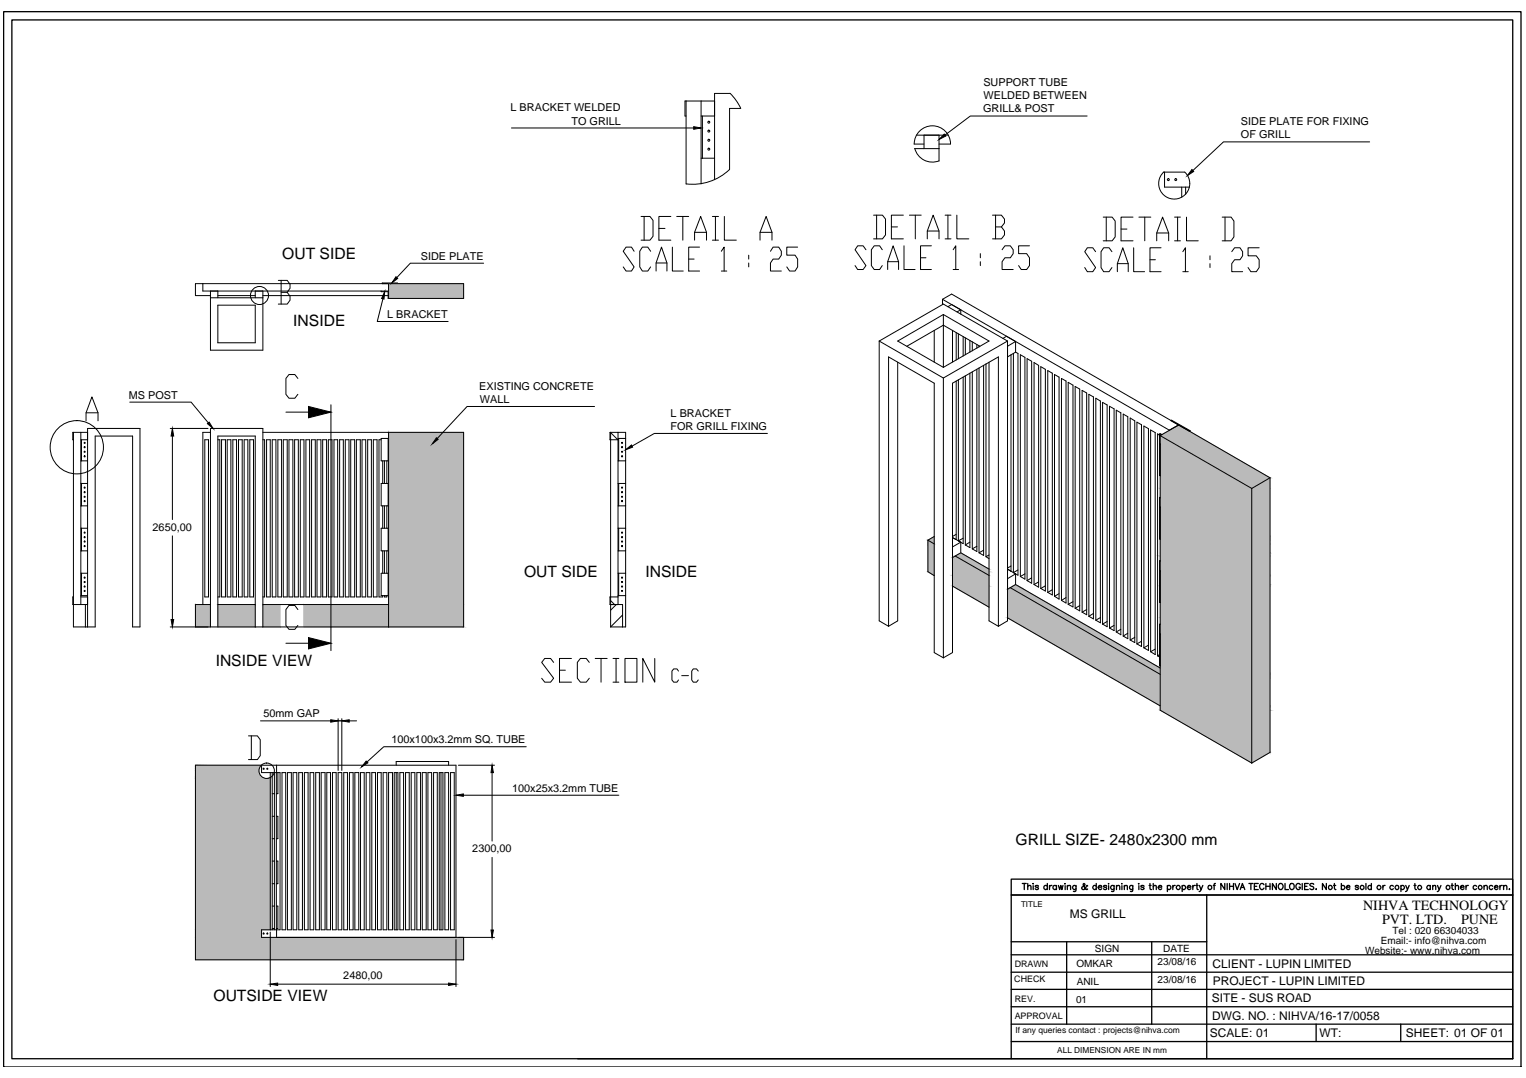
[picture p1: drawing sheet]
<svg xmlns="http://www.w3.org/2000/svg" width="297mm" height="210mm" viewBox="0 0 297 210" stroke-linecap="round" stroke-linejoin="round" font-family="sans-serif">
<!-- layer: 0 -->
<g fill="none" stroke="#000" stroke-width=".19">
<path d="M133.5 19.7v16.1M136.5 19.7v16.1M139.1 19.7h-5.8v2.9h.2M142.1 18.2h-3v16.8M142.1 18.2l1.2 1.3 .9 1.6M99.6 24.9h35.4M136.5 22.6h2.6M136.5 30.8h2.6M136.7 22.6v8.2M144.2 21.1h-2.2v11.9a10.4 10.4 0 0 1-8.4 2.8M177.9 28.1h2M178 28a3.5 3.5 0 0 1 3.5-3.5 3.5 3.5 0 0 1 3.5 3.5l-2.2 .1"/>
<path d="M178 28.9h4.8M178.4 26.3h6.2M179.9 26.3v2.6M182.8 26.3v5a3.5 3.5 0 0 1-4.7-2.4M211.6 22.6h-22.7l-5 3.7M226.5 33.5h4.1M226.5 33.5a3 3 0 0 0-.1 4.3 3 3 0 0 0 4.3 0 3 3 0 0 0-.1-4.3M226.7 33.5v2.9h4.8M230 36.4v2M230.8 36.4v1.4M266.6 27.6h-28.4l-6 5.6M39.5 55.2v1.5h36.1"/>
<path d="M41 56.7v11.5h10.2v-11.5M41 58h10.2M42.4 59.4h7.3v7.3h-7.3zM42.4 56.7v1.3M42.4 57.6h7.3M49.7 56.7v1.3M51.2 57.6h24.4M54.2 54.6h1.7l.6 .8v.7l-.6 .8M54.7 56.9h1.2l.6 .8v.7l-.6 .8h-1.7M54.7 54.6v4.6M74.2 56.7v.1h1.4v1.3h14.6v-2.9h-52.2v2.4h3M74.4 55.2v-.1h2.9v.1"/>
<path d="M74.5 58.2l-1.1 4.4h13.8M75.6 55.2v2.9M94.1 51.3h-14.2l-2.7 2.7M123.4 48.9l-.5-.8h-1l-.6 .8 2.1 3.1-.5 .8h-1l-.6-.8M124.8 42.1h1.7l.6 .8v3.1l-.6 .8h-1.7M125.4 42.1v4.7M126.6 48.9l-.5-.8h-1.1l-.5 .8v3.1l.5 .8h1.1l.5-.8M127.7 52.8v-1.6l1.1-3.1 1 3.1v1.6M127.7 51.2h2.1M128.3 44.5h1.1M130.6 42.1h-2.3v4.7h2.3M130.9 48.1v4.7h2.1"/>
<path d="M131.7 42.1h2.4M132.9 42.1v4.7M134.1 50.4h1M135.2 46.8v-1.6l1.2-3.1 1.1 3.1v1.6M135.2 45.2h2.3M136.2 48.1h-2.1v4.7h2.1M138.7 46.8h1.2M138.7 42.1h1.2M139.3 42.1v4.7M140.4 48.9l.6-.8v4.7M140.4 52.8h1.1M141 42.1v4.7h2.3"/>
<path d="M145.7 49.7v.7M145.7 51.2v.8M147.9 46.8v-1.6l1.2-3.1 1.2 3.1v1.6M147.9 45.2h2.4M150 48.9l.5-.8h1.1l.5 .8v.8l-.5 .7h-1.1l-.5 .8v1.6h2.1M155.3 48.1h-2.2v1.6h1.7l.5 .7v1.6l-.5 .8h-1.1l-.6-.8M168.6 48.6l-.6-.7h-1.1l-.5 .7 2.2 3.1-.6 .8h-1.1l-.5-.8M170 41.9h1.8l.6 .8v3l-.6 .8h-1.8M170.6 41.9v4.6M171.7 48.6l-.5-.7h-1l-.6 .7v3.1l.6 .8h1l.5-.8M172.8 52.5v-1.5l1-3.1 1.1 3.1v1.5M172.8 51h2.1"/>
<path d="M173.5 44.2h1.2M175.8 41.9h-2.3v4.6h2.3M176 47.9v4.6h2.1M177 41.9h2.3M178.2 41.9v4.6M179.2 50.2h1M180.5 46.5v-1.5l1.1-3.1 1.2 3.1v1.5M180.5 45h2.3M181.3 47.9h-2.1v4.6h2.1M183.5 58.3l44.1 25.5 1.8-1.1M183.5 58.3v1M183.5 58.3l1.7-1 44.2 25.4"/>
<path d="M184 46.5h1.1M184 41.9h1.1M184.5 59.7l.7-.4 1.8 1M184.5 41.9v4.6M185.5 48.6l.5-.7v4.6M185.5 52.5h1.1M186.3 41.9v4.6h2.3M190.8 49.4v.8M190.8 51v.7M193.2 41.9h1.7l.6 .8v.7l-.6 .8M193.8 44.2h1.1l.6 .8v.7l-.6 .8h-1.7M193.8 41.9v4.6"/>
<path d="M195.1 48.6l.5-.7h1.1l.5 .7v.8l-.5 .8h-1.1l-.5 .8v1.5h2.1M200.4 47.9h-2.1v1.5h1.5l.6 .8v1.5l-.6 .8h-1l-.5-.8M213.3 49l-.6-.8h-1l-.6 .8 2.2 3.1-.6 .8h-1l-.6-.8M214.7 42.3h1.8l.6 .7v3.1l-.6 .8h-1.8M215.3 42.3v4.6M216.4 49l-.5-.8h-1.1l-.5 .8v3.1l.5 .8h1.1l.5-.8M217.5 52.9v-1.6l1.1-3.1 1 3.1v1.6M217.5 51.3h2.1M218.2 44.6h1.2M220.5 42.3h-2.3v4.6h2.3M220.7 48.2v4.7h2.1M221.7 42.3h2.3"/>
<path d="M222.8 42.3v4.6M223.8 50.6h1.1M225.2 46.9v-1.5l1.1-3.1 1.2 3.1v1.5M225.2 45.4h2.3M226 48.2h-2.2v4.7h2.2M228.6 46.9h1.2M228.6 42.3h1.2M229.2 42.3v4.6M230.2 49l.5-.8v4.7M230.2 52.9h1.1M231 42.3v4.6h2.2M235.5 49.8v.8"/>
<path d="M235.5 51.3v.8M237.9 42.3h1.7l.6 .7v3.1l-.6 .8h-1.7M238.4 42.3v4.6M239.8 49l.5-.8h1.1l.5 .8v.8l-.5 .8h-1.1l-.5 .7v1.6h2.1M245.1 48.2h-2.2v1.6h1.6l.6 .8v1.5l-.6 .8h-1l-.6-.8M25.3 78.3h11.9l3.3 4M58 73.7l-.6-.8h-1.2l-.5 .8v3.1l.5 .7h1.2l.6-.7M64.4 78.8v47.9M115.7 79.1h-24.8l-5.8 6.3M171.1 66.4v54.5l1.9 1M171.1 66.4l12.5 7.2M171.1 66.4l12.5-7.2 12.5 7.2"/>
<path d="M174.7 70.5v50.4l-1.7 1M176.5 67.4l7.1-4.1 7.1 4.1M181.8 64.3v6.2M183.6 61.2v10.3M183.6 73.6v54.5M183.6 61.2l8.9 5.2-8.9 5.1M183.6 61.2l-8.9 5.2 8.9 5.1M185.4 64.3v6.2M186.1 74.2v30.9l-.7-.4 1.6 .9M186.1 64.8v5.3M186.5 65v4.8M186.5 73.9v31.4"/>
<path d="M187 60.3v.9M187 60.3l-.7 .4M187.5 73.4v32.5l-1-.6M187.5 65.5v3.8M187.9 65.8v3.3M187.9 73.2v32.9M188.8 72.7v33.9l-.9-.5M188.8 66.3v2.3M189.3 66.5v1.8M189.3 72.4v34.5M190.1 71.9v35.5l-.8-.5M190.1 67.1v.7"/>
<path d="M190.6 67.3v.2M190.6 71.7v35.9M191.5 71.1v37l-.9-.5M191.9 70.9v37.5M192.5 70.5v50.4l1.8 1M195.2 65.9l.7-.4 1.8 1M196.1 66.4v54.5l-1.8 1M196.1 66.4l-12.5 7.2M196.8 69.1v42.1l-.7-.4 1.6 .9M197.3 68.8v42.7M197.7 66.5l-1.6 .9M197.7 66.5v2.1"/>
<path d="M197.7 68.6l-1.6 .9M197.7 68.6l.4 .2v43.2l-.8-.5M198.6 69.1l.9 .5v43.2l-.9-.5zM199.9 69.8l.9 .5v43.3l-.9-.5zM201.3 70.6l.9 .5v43.2l-.9-.5zM202.6 71.4l.9 .5v43.2l-.9-.5zM203.9 72.2l.9 .5v43.2l-.9-.6zM205.3 72.9l.8 .5v43.3l-.8-.6zM206.6 73.7l.9 .5v43.2l-.9-.5zM207.9 74.5l1 .5v43.2l-1-.5zM209.3 75.3l.9 .5v43.1l-.9-.5zM210.6 76l.9 .5v43.2l-.9-.5z"/>
<path d="M211.9 76.8l.9 .5v43.2l-.9-.5zM213.3 77.5l.9 .6v43.2l-.9-.5zM214.6 78.3l.9 .6v43.1l-.9-.5zM216 79.1l.9 .5v43.2l-.9-.5zM217.3 79.9l.9 .5v43.2l-.9-.6zM14.3 84.2v37.9h4.2v-37.2h7.3v37.2h1.4v-38.7h-10.2v38.7M15.7 98.5h1.3M15.7 94.1h1.3M15.7 89.7h1.3M15.7 85.6h1.3M15.7 84.2v33.5M15.9 85.6v4.1"/>
<path d="M15.9 94.1v4.4M16.7 81.9v-1.5l1.2-3.1 1.2 3.1v1.5M16.7 80.4h2.4M17 84.2h-2.8v1.4h.1M33.1 83.4h7.4M33.6 84.9v16.3M39.9 85.6h.7v30.6h-.7zM41 84.2h-1.5v33.5M42.4 85.6h.4v30.6h-.4M43.1 85.6h.8v30.6h-.8zM44.2 85.6h.7v30.6h-.7zM45.3 85.6h.7v30.6h-.7z"/>
<path d="M46.4 85.6h.7v30.6h-.7zM47.5 85.6h.7v30.6h-.7zM48.6 85.6h.7v30.6h-.7zM51.2 84.2h39v37.9h-57.1M51.2 85.6h.3v30.6h-.3M51.9 85.6h.7v30.6h-.7zM53 85.6h.7v30.6h-.7zM54.1 85.6h.7v30.6h-.7zM55.1 85.6h.8v30.6h-.8zM55.7 80.2h8.7M56.2 85.6h.8v30.6h-.8zM57.3 85.6h.8v30.6h-.8z"/>
<path d="M58.4 85.6h.8v30.6h-.8zM59.5 85.6h.8v30.6h-.8zM60.6 85.6h.8v30.6h-.8zM61.7 85.6h.8v30.6h-.8zM62.8 85.6h.8v30.6h-.8zM63.9 85.6h.7v30.6h-.7zM65 85.6h.7v30.6h-.7zM66.1 85.6h.7v30.6h-.7zM67.2 85.6h.7v30.6h-.7zM68.3 85.6h.7v30.6h-.7zM69.4 85.6h.7v30.6h-.7zM70.5 85.6h.7v30.6h-.7z"/>
<path d="M71.6 85.6h.7v30.6h-.7zM72.7 85.6h.7v30.6h-.7zM74.2 85.6h-.4v30.6h.7v-.2M74.5 89.7v4.4M74.5 98.5v4.4M74.8 89.7v4.4M74.8 98.5v4.4M75.3 89.7v4.4M75.3 98.5v4.4M75.6 85.4v4.3M75.6 94.1v4.4M75.6 84.2v37.9"/>
<path d="M75.6 85.4h-1.4v4.3h1.4M75.6 94.1h-1.4v4.4h1.4M118.9 84.2v37.9M118.9 84.2l1.4 1.4M120.3 98.5h1.5M120.3 94.1h1.5M120.3 89.7h1.5M120.3 85.4h1.5M120.3 85.6h-1.6v-1.4h3.1v37.9h-2.9M120.3 84.2v33.5M120.4 85.4v4.3M120.4 94.1v4.4"/>
<path d="M149.4 84.4h-22l-4.4 2.5M218.6 80.6l.9 .5v43.3l-.9-.5zM220 81.4l.9 .5v43.2l-.9-.5zM221.3 82.2l.9 .5v43.2l-.9-.5zM222.7 83l.8 .5v43.1l-.8-.5zM224 83.7l.9 .5v43.3l-.9-.6zM225.7 84.5v8.1l.1 .1M225.7 96.9v8l.1 .1M225.7 96.9l.1 .1M225.7 84.5l.3 .2M225.7 84.5l.1-.1 .4 .2M225.7 84.7l-.4-.2v43.2"/>
<path d="M225.8 84.8v53.5l17.9 10.3M225.8 98.7h-.1l.1 .1M225.8 96.8l-.1 .1M225.8 86.3l-.1 .1 .1 .1M225.8 84.8l17.9 10.3M227.9 81.9l.1-.1 3.6 2-.1 .1zM229.4 82.7l-3.6 2.1M229.4 82.7l17.8 10.3M231.6 83.8v.2M243.7 95.1v53.5M247.2 93v53.5l-3.5 2.1M247.2 93l-3.5 2.1"/>
<path d="M14.3 116.2h-.1v1.5h2.8M15.7 116h1.3M15.7 111.6h1.3M15.7 107.3h1.3M15.7 102.9h1.3M15.7 116.2h1.3M15.9 102.9v4.4M15.9 111.6v4.4M16.6 117.7v4.4M33.6 104.3v16.3M41 117.7h-3v4.4M42.4 117.7h7.3"/>
<path d="M51.2 117.7h24.4M58 118.7l-.6-.8h-1.2l-.5 .8v3.1l.5 .7h1.2l.6-.7M74.5 107.3v4.3M74.8 116v.2h.5v-.2M74.8 107.3v4.3M75.3 107.3v4.3M75.6 102.9v4.4M75.6 111.6v4.4M75.6 111.6h-1.4v4.4h1.4M75.6 102.9h-1.4v4.4h1.4M118.9 117l.7 .7M120 117.7l-1.1 1.1"/>
<path d="M120.3 116h1.5M120.3 111.6h1.5M120.3 107.3h1.5M120.3 102.9h1.5M120.3 116.2h-1.6v1.5h2.5v4.4M120.4 102.9v4.4M120.4 111.6v4.4M121.2 119.7l-2.3 2.4M180.6 105.2v6.1l1.2 .8M180.6 105.2l1.2 .7M181.8 104.5l-1.2 .7M185.4 114.1l7.1 4.1"/>
<path d="M186 108.3l6.5 3.7M186.1 104l-.7 .5M187 105.6l-1.6 .9M187 105.6v2M187 107.6l-1.6 1M187 107.6l5.5 3.2M187.5 104.8l-1 .5M188.8 105.6l-.9 .5M190.1 106.4l-.8 .5M191.5 107.1l-.9 .5M191.9 108.4l.6 .4M192.5 108.1l-.6 .3"/>
<path d="M196.6 114.4l29.2 16.9M196.8 110.2l-.7 .4M197.7 111.7v2.1M197.7 111.7l-1.6 1M197.7 113.8l-1.6 1M197.7 113.8l28.1 16.3M198.1 111l-.8 .5M199.5 111.7l-.9 .6M200.8 112.5l-.9 .6M202.2 113.3l-.9 .5M203.5 114.1l-.9 .5M204.8 114.8l-.9 .5"/>
<path d="M206.1 115.6l-.8 .5M207.5 116.4l-.9 .5M208.9 117.2l-1 .5M210.2 117.9l-.9 .5M211.5 118.7l-.9 .5M212.8 119.5l-.9 .5M225.7 109.2v8.1h.1M225.7 109.2l.1 .1M225.8 111l-.1 .1 .1 .1M225.8 109.1l-.1 .1M41 122.1v-38.7h10.2v38.7M42.4 122.1v-37.2h7.3v37.2"/>
<path d="M55.7 125.3h8.7M65.8 139.9v10.1M66.5 139.9v10.1M107.8 129l-.6-.8h-1.2l-.6 .8 2.4 3.1-.6 .7h-1.2l-.6-.7M108.9 130.5h1.2M111.2 128.2h-2.3v4.6h2.3M114.7 129l-.6-.8h-1.1l-.6 .8v3.1l.6 .7h1.1l.6-.7M115.9 128.2h2.3M117 128.2v4.6M119.3 132.8h1.2M119.3 128.2h1.2M119.9 128.2v4.6"/>
<path d="M121.7 128.2h2.3v4.6h-2.3zM127.5 128.2v4.6l-2.4-4.6v4.6M132.1 130.7l-.3-.5h-.7l-.3 .5v1.7l.3 .4h.7l.3-.4M132.7 131.6h1.3M135.9 130.7l-.3-.5h-.7l-.3 .5v1.7l.3 .4h.7l.3-.4M173 121.9v-52.4l8.8 5.1v52.5l1.8 1M194.3 121.9v-52.4l-8.9 5.1v52.5l-1.8 1M196.1 120.3l29.7 17.1M214.2 120.3l-.9 .5M215.5 121l-.9 .5M216.9 121.8l-.9 .5M218.2 122.5l-.9 .5"/>
<path d="M219.5 123.3l-.9 .6M220.9 124.1l-.9 .5M222.2 124.9l-.9 .5M223.5 125.6l-.8 .5M224.9 126.4l-.9 .5M225.3 127.7l.4 .2M225.7 121.6l.1 .1M225.7 121.6v8l.1 .1M225.7 127.5l-.4 .2M225.8 123.3l-.1 .1 .1 .1M225.8 121.5l-.1 .1M48.4 143.3h1.7l.6 .7v3.1l-.6 .8h-1.7"/>
<path d="M48.9 143.3v4.6M50.7 140.4h13.7M50.9 149v1.4h3.6v30.6h-3.6v1.5h45.4M52.6 150.4v30.6M53 150.4v30.6M53 158.9h.4M53 154.5h.4M53.4 150.4v30.6M53.8 158.9h.3v4.4h-.3M53.8 150.4v30.6M53.8 149v1.4M54.1 150.4v4.1h-.3"/>
<path d="M54.9 150.4h.7v30.6h-.7zM56 150.4h.7v30.6h-.7zM57.1 150.4h.7v30.6h-.7zM58.2 150.4h.7v30.6h-.7zM59.3 150.4h.7v30.6h-.7zM60.4 150.4h.7v30.6h-.7zM61.5 150.4h.7v30.6h-.7zM62.5 150.4h.8v30.6h-.8zM63.6 150.4h.7v30.6h-.7zM64.7 150.4h.7v30.6h-.7zM65.8 150.4h.7v30.6h-.7zM65.8 140.4h.7"/>
<path d="M66.9 150.4h.7v30.6h-.7zM68 140.4h1.4M68 150.4h.7v30.6h-.7zM69.1 150.4h.7v30.6h-.7zM70.2 150.4h.7v30.6h-.7zM71.3 150.4h.7v30.6h-.7zM72.4 150.4h.7v30.6h-.7zM73.5 150.4h.7v30.6h-.7zM74.6 150.4h.7v30.6h-.7zM75.6 150.4h.8v30.6h-.8zM76.7 150.4h.8v30.6h-.8zM77.1 149v-.7h10.2v.7"/>
<path d="M77.1 150.4v30.6M77.8 150.4h.8v30.6h-.8zM78.9 150.4h.8v30.6h-.8zM80 150.4h.8v30.6h-.8zM81.1 150.4h.8v30.6h-.8zM82.2 150.4h.8v30.6h-.8zM83.3 150.4h.7v30.6h-.7zM84.4 150.4h.7v30.6h-.7zM85.5 150.4h.7v30.6h-.7zM85.8 150.4v30.6M86.6 150.4h.7v30.6h-.7zM87.7 150.4h.7v30.6h-.7z"/>
<path d="M89.2 149h7.1M90.2 154.8h30.3M95.8 150.4v13.4M102.4 145.4h-27.7l-3.3 3M53 176.4h.4M53 172.1h.4M53 167.7h.4M53 163.3h.4M53.8 167.7h.3v4.4h-.3M53.8 176.4h.3v4.4h-.3M95.8 166.9v14.2M52.6 181.5v10.6"/>
<path d="M53 180.8h.4M53.8 181v1.5M54 191.6h33.3M88.8 182.5v-33.5h-50.8v37.9h52.2v-4.4M88.8 183v9.1"/>
<circle cx="138" cy="23.8" r=".19"/>
<circle cx="138" cy="25.5" r=".19"/>
<circle cx="138" cy="29" r=".19"/>
<circle cx="138" cy="27.3" r=".19"/>
<circle cx="227.4" cy="35" r=".19"/>
<circle cx="228.9" cy="35" r=".19"/>
<circle cx="50.5" cy="57.5" r="1.76"/>
<circle cx="15" cy="87.1" r="5.2"/>
<circle cx="16.5" cy="88" r=".11"/>
<circle cx="16.5" cy="95" r=".11"/>
<circle cx="16.5" cy="95.8" r=".11"/>
<circle cx="16.5" cy="97.6" r=".11"/>
<circle cx="16.5" cy="86.2" r=".11"/>
<circle cx="16.5" cy="87.1" r=".11"/>
<circle cx="16.5" cy="96.7" r=".11"/>
<circle cx="16.5" cy="88.9" r=".11"/>
<circle cx="121.1" cy="95" r=".11"/>
<circle cx="121.1" cy="87.1" r=".11"/>
<circle cx="121.1" cy="88" r=".11"/>
<circle cx="121.1" cy="88.9" r=".11"/>
<circle cx="121.1" cy="95.8" r=".11"/>
<circle cx="121.1" cy="86.2" r=".11"/>
<circle cx="121.1" cy="97.6" r=".11"/>
<circle cx="121.1" cy="96.7" r=".11"/>
<circle cx="16.5" cy="115.1" r=".11"/>
<circle cx="16.5" cy="103.7" r=".11"/>
<circle cx="16.5" cy="105.5" r=".11"/>
<circle cx="16.5" cy="112.5" r=".11"/>
<circle cx="16.5" cy="113.3" r=".11"/>
<circle cx="16.5" cy="106.3" r=".11"/>
<circle cx="16.5" cy="114.2" r=".11"/>
<circle cx="16.5" cy="104.6" r=".11"/>
<circle cx="121.1" cy="103.7" r=".11"/>
<circle cx="121.1" cy="106.3" r=".11"/>
<circle cx="121.1" cy="114.2" r=".11"/>
<circle cx="121.1" cy="115.1" r=".11"/>
<circle cx="121.1" cy="104.6" r=".11"/>
<circle cx="121.1" cy="105.5" r=".11"/>
<circle cx="121.1" cy="112.5" r=".11"/>
<circle cx="121.1" cy="113.3" r=".11"/>
<circle cx="51.3" cy="149.7" r=".11"/>
<circle cx="51.9" cy="150.1" r="1.5"/>
<circle cx="52" cy="149.7" r=".11"/>
<circle cx="51.3" cy="181.8" r=".11"/>
<circle cx="52" cy="181.8" r=".11"/>
</g>
<g fill="#bababa" stroke="#bababa" stroke-width=".19">
<path d="M225.8 84.8l3.6-2.1 3.6 2.1z"/>
<path d="M225.8 84.8l14.3 8.2h-14.3z"/>
<path d="M225.8 84.8h7.2l14.2 8.2z"/>
<path d="M180.6 105.2l1.2-.7v.7z"/>
<path d="M186 108.3l1-.7 1.1 .7z"/>
<path d="M185.4 108.6l.6-.3 .5 .3z"/>
<path d="M190.4 110.8h2.1v.5z"/>
<path d="M197.2 114.1l.5-.3 .5 .3z"/>
<path d="M196.1 114.8l.5-.4 .6 .4z"/>
<path d="M186.5 114.8h6v3.4z"/>
<path d="M223.7 130.1h2.1v1.2z"/>
<path d="M215.2 131.3h10.6v6.1z"/>
<path d="M52.4 151.5l.2-.1z"/>
<path d="M75.6 84.2v33.5h14.6zM75.6 84.2h14.6v33.5z"/>
<path d="M75.6 117.7v4.4h14.6zM75.6 117.7h14.6v4.4z"/>
<path d="M64.4 117.7v4.4h11.2zM64.4 117.7h11.2v4.4z"/>
<path d="M51.2 117.7v4.4h3.3zM51.2 117.7h3.3v4.4z"/>
<path d="M59.1 117.7v4.4h5.3zM59.1 117.7h5.3v4.4z"/>
<path d="M42.4 117.7v4.4h7.3zM42.4 117.7h7.3v4.4z"/>
<path d="M38 117.7v4.4h3zM38 117.7h3v4.4z"/>
<path d="M75.6 55.2v2.9h14.6zM75.6 55.2h14.6v2.9z"/>
<path d="M225.8 84.8l14.3 8.2h7.1zM240.1 93h7.1l-3.5 2.1zM243.7 95.1h3.5v-2.1z"/>
<path d="M225.8 93v2.1h17.9zM225.8 93h14.3l3.6 2.1z"/>
<path d="M243.7 95.1v9.4h3.5zM243.7 95.1h3.5v9.4z"/>
<path d="M225.8 95.1v9.4h17.9zM225.8 95.1h17.9v9.4z"/>
<path d="M180.6 105.2v.7h1.2zM180.6 105.2h1.2v.7z"/>
<path d="M243.7 104.5v.7h3.5zM243.7 104.5h3.5v.7z"/>
<path d="M225.8 104.5v.7h17.9zM225.8 104.5h17.9v.7z"/>
<path d="M243.7 105.2v.7h3.5zM243.7 105.2h3.5v.7z"/>
<path d="M225.8 105.2v.7h17.9zM225.8 105.2h17.9v.7z"/>
<path d="M243.7 105.9v1.7h3.5zM243.7 105.9h3.5v1.7z"/>
<path d="M225.8 105.9v1.7h17.9zM225.8 105.9h17.9v1.7z"/>
<path d="M243.7 107.6v.7h3.5zM243.7 107.6h3.5v.7z"/>
<path d="M225.8 107.6v.7h17.9zM225.8 107.6h17.9v.7z"/>
<path d="M186 108.3l4.4 2.5h2.1zM186 108.3h2.1l4.4 2.5z"/>
<path d="M190.4 110.8l.9 .5h1.2zM191.3 111.3h1.2v.7z"/>
<path d="M185.4 108.6v2.7h5.9zM185.4 108.6h1.1l4.8 2.7z"/>
<path d="M180.6 105.9v5.4h1.2zM180.6 105.9h1.2v5.4z"/>
<path d="M243.7 108.3v3.7h3.5zM243.7 108.3h3.5v3.7z"/>
<path d="M225.8 108.3v3.7h17.9zM225.8 108.3h17.9v3.7z"/>
<path d="M185.4 111.3v.7h7.1zM185.4 111.3h5.9l1.2 .7z"/>
<path d="M180.6 111.3l1.2 .7zM180.6 111.3h1.2v.7z"/>
<path d="M243.7 112l3.5 .1zM243.7 112l3.5 .1z"/>
<path d="M225.8 112l17.9 .1zM225.8 112l17.9 .1z"/>
<path d="M243.7 112.1v1.7h3.5zM243.7 112.1h3.5v1.7z"/>
<path d="M225.8 112.1v1.7h17.9zM225.8 112.1h17.9v1.7z"/>
<path d="M243.7 113.8v.3h3.5zM243.7 113.8h3.5v.3z"/>
<path d="M225.8 113.8v.3h17.9zM225.8 113.8h17.9v.3z"/>
<path d="M185.4 112v2.1h7.1zM185.4 112h7.1v2.1z"/>
<path d="M196.6 114.4h2.2l-1.6-.3zM197.2 114.1h1l.6 .3z"/>
<path d="M196.6 114.4l.6 .4h2.1zM196.6 114.4h2.2l.5 .4z"/>
<path d="M185.4 114.1l1.1 .7h6zM185.4 114.1h7.1v.7z"/>
<path d="M197.2 114.8l6 3.4h2.1zM197.2 114.8h2.1l6 3.4z"/>
<path d="M196.1 114.8v3.4h7.1zM196.1 114.8h1.1l6 3.4z"/>
<path d="M225.8 114.1v6.2h17.9zM225.8 114.1h17.9v6.2z"/>
<path d="M203.2 118.2l3.6 2.1h2.1zM203.2 118.2h2.1l3.6 2.1z"/>
<path d="M196.1 118.2v2.1h10.7zM196.1 118.2h7.1l3.6 2.1z"/>
<path d="M225.8 120.3v9.8h17.9zM225.8 120.3h17.9v9.8z"/>
<path d="M206.8 120.3l16.9 9.8h2.1zM206.8 120.3h2.1l16.9 9.8z"/>
<path d="M196.1 120.3l16.9 9.8h10.7zM196.1 120.3h10.7l16.9 9.8z"/>
<path d="M243.7 114.1v17.2h3.5zM243.7 114.1h3.5v17.2z"/>
<path d="M225.8 130.1v1.2h17.9zM225.8 130.1h17.9v1.2z"/>
<path d="M213 130.1l2.2 1.2h10.6zM213 130.1h10.7l2.1 1.2z"/>
<path d="M243.7 131.3v6.1h3.5zM243.7 131.3h3.5v6.1z"/>
<path d="M225.8 131.3v6.1h17.9zM225.8 131.3h17.9v6.1z"/>
<path d="M243.7 137.4v.9h3.5zM243.7 137.4h3.5v.9z"/>
<path d="M225.8 137.4v.9h17.9zM225.8 137.4h17.9v.9z"/>
<path d="M240.1 146.5h3.6v2.1zM243.7 146.5v2.1l3.5-2.1z"/>
<path d="M243.7 138.3v8.2h3.5zM243.7 138.3h3.5v8.2z"/>
<path d="M225.8 138.3l14.3 8.2h3.6zM225.8 138.3h17.9v8.2z"/>
<path d="M38 149v.3h12.6zM38 149h12.9l-.3 .3z"/>
<path d="M38 149.3v.4h12.4zM38 149.3h12.6l-.2 .4z"/>
<path d="M38 149.7v.4h12.4zM38 149.7h12.4v.4z"/>
<path d="M38 150.1v.5h12.4zM38 150.1h12.4v.5z"/>
<path d="M38 150.6v.3h12.6zM38 150.6h12.4l.2 .3z"/>
<path d="M38 150.9v.4h12.9zM38 150.9h12.6l.3 .4z"/>
<path d="M38 151.3v.2h13.3zM38 151.3h12.9l.4 .2z"/>
<path d="M52.2 151.6h.4zM52.4 151.5l.2 .1z"/>
<path d="M51.8 151.6h.8zM52.2 151.6h.4z"/>
<path d="M38 151.5v.1h13.8zM38 151.5h13.3l.5 .1z"/>
<path d="M38 151.6v29.4h14.6zM38 151.6h14.6v29.4z"/>
<path d="M38 181v1.5h12.9zM38 181h12.9v1.5z"/>
<path d="M38 182.5v4.4h52.2zM38 182.5h52.2v4.4z"/>
</g>
<g fill="#000" stroke="#000" stroke-width=".19">
<path d="M135 24.7l1.5 .2-1.5 .3zM183.8 26.1l.3 .4-1.3 .7zM232 33l.4 .4-1.3 .8zM74.9 56.8l-.2 1.4-.4-.1zM77.1 53.9l.3 .3-1.1 .9zM33.6 83.4l.2 1.5h-.5zM40.4 82.5l.3-.3 .8 1.2zM60.1 79.1l4.3 1.1-4.3 1.2zM84.9 85.2l.4 .3-1.2 .9zM121.8 87.6l1.1-1 .2 .5zM33.3 120.6h.5l-.2 1.5zM60.1 124.1l4.3 1.2-4.3 1.1z"/>
<path d="M64.4 140.2l1.4 .2-1.4 .2zM66.5 140.4l1.5-.2v.4zM71.3 148.2l.3 .3-1.2 .8zM88.8 154.8l1.4-.2v.5zM95.8 149l.2 1.4h-.4zM52.6 191.6l1.4-.2v.5zM87.3 191.4l1.5 .2-1.5 .3zM95.6 181.1h.4l-.2 1.4z"/>
</g>
<g fill="none" stroke="#000" stroke-width=".25">
<path d="M.7 2.3h295.4v205.5h-295.4zM2.3 3.9h292.2v202.2h-292.2zM199 172h.8M199.4 172v1.2M200.1 172.6l.2-.2 .3 .1 .1 .7M200.1 172v1.2M201.1 172.1h.1M201.1 172.5v.7M202.1 172.6l-.2-.2-.3 .1v.2l.4 .1 .1 .2-.2 .2-.4-.2M203.9 172.6a.38 .38 0 0 0-.6-.1 .38 .38 0 0 0 0 .6 .38 .38 0 0 0 .6-.1M203.9 172v1.2M204.3 172.4v.8"/>
<path d="M204.8 172.4l-.3 .1-.2 .2M205.6 172.6a.38 .38 0 0 0-.5-.1 .38 .38 0 0 0 0 .6 .38 .38 0 0 0 .5-.1M205.6 172.4v.8M206 172.4l.3 .8 .2-.8 .2 .8 .2-.8M207.2 172.1h.2zM207.3 172.5v.7M207.8 172.6l.3-.2 .3 .1v.7M207.8 172.4v.8M209.5 172.4l-.1 1.1-.5 .1M209.5 172.6a.38 .38 0 0 0-.6-.1 .38 .38 0 0 0 0 .6 .38 .38 0 0 0 .6-.1M211.7 172.5h-.2a.63 .63 0 0 1-.9 .6v-.4l.6-.4-.2-.3-.2 .2 .1 .3 .4 .5 .2 .2 .2-.1M213.4 172.6a.38 .38 0 0 0-.6-.1 .38 .38 0 0 0 0 .6 .38 .38 0 0 0 .6-.1"/>
<path d="M213.4 172v1.2M213.8 172.7h.6a.34 .34 0 0 0-.3-.3 .34 .34 0 0 0-.3 .3l.3 .5 .3-.2M215.4 172.6l-.2-.2-.3 .1v.2l.4 .1 .1 .2-.2 .2-.4-.2M215.8 172.1h.1M215.8 172.5v.7M216.9 172.4l-.1 1.1-.4 .1M216.9 172.6a.38 .38 0 0 0-.6-.1 .38 .38 0 0 0 0 .6 .38 .38 0 0 0 .6-.1M217.3 172.6l.3-.2 .3 .1 .1 .7M217.3 172.4v.8M218.3 172.1h.1M218.4 172.5v.7M218.8 172.6l.3-.2 .3 .1v.7"/>
<path d="M218.8 172.4v.8M220.5 172.4v1.1l-.5 .1M220.5 172.6a.36 .36 0 0 0-.5-.1 .36 .36 0 0 0 0 .6 .36 .36 0 0 0 .5-.1M221.6 172.1h.1zM221.7 172.5v.7M222.7 172.6l-.3-.2-.3 .1v.2l.4 .1 .2 .2-.3 .2-.3-.2M223.7 172.4h.4M223.8 172v1l.1 .1 .2 .1M224.5 172.6l.2-.2 .3 .1 .1 .7M224.5 172v1.2M225.5 172.7h.6a.34 .34 0 0 0-.3-.3 .34 .34 0 0 0-.3 .3l.2 .5 .4-.2M227.2 172.6a.38 .38 0 0 1 .6-.1 .38 .38 0 0 1 0 .6 .38 .38 0 0 1-.6-.1"/>
<path d="M227.2 172.4v1.2M228.3 172.4v.8M228.8 172.4l-.3 .1-.2 .2M230.1 172.6a.38 .38 0 0 1 .6-.1 .38 .38 0 0 1 0 .6 .38 .38 0 0 1-.6-.1M230.1 172.4v1.2M231.1 172.7h.7a.39 .39 0 0 0-.4-.3 .39 .39 0 0 0-.4 .4 .39 .39 0 0 0 .4 .4l.4-.2M232.2 172.4v.8M232.6 172.4l-.2 .1-.2 .2M232.8 172.4h.4M233 172v1l.2 .2M233.5 172.4l.3 .8 .3-.8M233.8 173.2l-.4 .4"/>
<path d="M234.9 174.3v31.8M236.2 172.4h.3M236.6 172l-.2 .1-.1 .1v1M238.4 172v1.2l-.8-1.2v1.2M238.9 172v1.2M239.3 172v1.2M239.3 172.6h.8M240.1 172v1.2M240.4 172l.4 1.2 .5-1.2M241.4 173.2l.4-1.2 .5 1.2M241.6 172.8h.5M243.1 172h.8"/>
<path d="M243.5 172v1.2M244.2 172.6h.4M244.9 172h-.7v1.2h.7M246 172.3a.44 .44 0 0 0-.5-.3 .44 .44 0 0 0-.3 .5v.2a.43 .43 0 0 0 .3 .5 .43 .43 0 0 0 .5-.3M246.4 172.6h.8M246.4 172v1.2M247.2 172v1.2M248.4 172v1.2l-.7-1.2v1.2M248.9 172.2l.2-.1a.55 .55 0 0 1 .7 .5 .55 .55 0 0 1-.7 .5l-.3-.4zM250.1 172v1.2h.7M251.2 172.1l.2-.1a.56 .56 0 0 1 .5 .7 .56 .56 0 0 1-.7 .4l-.2-.4 .1-.4zM253.1 172.3a.44 .44 0 0 0-.5-.3 .44 .44 0 0 0-.3 .5v.2a.43 .43 0 0 0 .4 .5 .43 .43 0 0 0 .4-.5h-.3"/>
<path d="M253.5 172v1.2M253.9 172.6h.5M254.7 172h-.8v1.2h.8M255.7 172.2l-.2-.2-.5 .2v.2l.5 .2 .2 .3v.1l-.2 .2-.5-.2M256.2 173.1h.1M258.2 172v1.2l-.8-1.2v1.2M259.6 172.4h.4M259.7 172v1l.3 .2M261.1 172.6a.38 .38 0 0 1 .6-.1 .38 .38 0 0 1 0 .6 .38 .38 0 0 1-.6-.1M261.1 172v1.2M262.1 172.7h.6a.34 .34 0 0 0-.3-.3 .34 .34 0 0 0-.3 .3l.3 .5 .3-.2M264.4 172.6l-.2-.2-.4 .1v.2l.5 .1 .1 .2-.2 .2-.4-.2"/>
<path d="M265.9 172v1.2M266.9 172.6a.38 .38 0 0 0-.5-.1 .38 .38 0 0 0 0 .6 .38 .38 0 0 0 .5-.1M266.9 172v1.2M269.2 172.4v.8M269.6 172.4l-.2 .1-.2 .2M271.2 172.6a.38 .38 0 0 0-.5-.1 .38 .38 0 0 0 0 .6 .38 .38 0 0 0 .5-.1M272.7 172.6a.38 .38 0 0 1 .6-.1 .38 .38 0 0 1 0 .6 .38 .38 0 0 1-.6-.1M272.7 172.4v1.2M273.6 172.4l.4 .8 .3-.8M274 173.2l-.4 .4M275.2 172.4h.4M275.4 172v1l.3 .2"/>
<path d="M278.4 172.6a.38 .38 0 0 0-.5-.1 .38 .38 0 0 0 0 .6 .38 .38 0 0 0 .5-.1M278.4 172.4v.8M278.9 172.6l.2-.2 .3 .1 .1 .7M278.9 172.4v.8M279.8 172.4l.3 .8 .4-.8M280.1 173.2l-.3 .4M282.5 172.4h.4M282.6 172v1l.3 .2M283.3 172.6l.3-.2 .2 .1 .1 .7M283.3 172v1.2M284.3 172.7h.7a.39 .39 0 0 0-.5-.3 .39 .39 0 0 0-.3 .4 .39 .39 0 0 0 .4 .4l.4-.2M285.4 172.4v.8"/>
<path d="M285.8 172.4l-.3 .1-.1 .2M287.4 172.6a.38 .38 0 0 0-.5-.1 .38 .38 0 0 0 0 .6 .38 .38 0 0 0 .5-.1M288.9 172.6l.3-.2 .2 .1 .1 .7M288.9 172.4v.8M290.6 172.6a.38 .38 0 0 0-.6-.1 .38 .38 0 0 0 0 .6 .38 .38 0 0 0 .6-.1M290.9 172.7h.7a.39 .39 0 0 0-.4-.3 .39 .39 0 0 0-.4 .4 .39 .39 0 0 0 .4 .4l.4-.2M292 172.4v.8M292.4 172.4l-.3 .1-.1 .2M292.7 172.6l.3-.2 .2 .1 .1 .7M292.7 172.4v.8M293.7 173.1h.2zM196.8 196h97.7"/>
<path d="M196.8 192.6h97.7M196.8 189.3h97.7M196.8 185.9h97.7M196.8 183.4h38.1M196.8 199.4h97.7M207.6 183.4v16M224.2 183.4v16M256.2 199.4v3.4M272.7 199.4v3.4M112.5 206.1h182M196.8 206.1v-31.8h97.7h-97.7v-3.1h97.7v34.9M196.8 202.8h97.7"/>
<circle cx="229.3" cy="172.8" r=".39"/>
<circle cx="235.5" cy="172.8" r=".4"/>
<circle cx="258.9" cy="172.8" r=".39"/>
<circle cx="265.1" cy="172.8" r=".4"/>
<circle cx="268.4" cy="172.8" r=".39"/>
<circle cx="271.9" cy="172.8" r=".39"/>
<circle cx="276.3" cy="172.8" r=".39"/>
<circle cx="281.9" cy="172.8" r=".4"/>
<circle cx="288.1" cy="172.8" r=".39"/>
</g>
<g font-size="3">
<text x="54.9" y="50.4">OUT SIDE</text>
<text x="57.1" y="63.5">INSIDE</text>
<text x="102" y="112.4">OUT SIDE</text>
<text x="125.6" y="112.4">INSIDE</text>
<text x="42" y="129.7">INSIDE VIEW</text>
<text x="197.7" y="164.5">GRILL SIZE- 2480x2300 mm</text>
<text x="41.6" y="194.9">OUTSIDE VIEW</text>
</g>
<g font-size="2.8">
<text x="265.3" y="177.1">NIHVA TECHNOLOGY</text>
<text x="269" y="180">PVT. LTD.</text>
<text x="284.4" y="180">PUNE</text>
</g>
<g font-size="2.3">
<text x="208.3" y="178.7">MS GRILL</text>
<text x="236" y="188.5">CLIENT - LUPIN LIMITED</text>
<text x="236.1" y="191.8">PROJECT - LUPIN LIMITED</text>
<text x="235.9" y="195.2">SITE - SUS ROAD</text>
<text x="235.5" y="201.9">SCALE: 01</text>
<text x="236" y="198.5">DWG. NO. : NIHVA/16-17/0058</text>
<text x="256.9" y="201.9">WT:</text>
<text x="273.7" y="201.9">SHEET: 01 OF 01</text>
</g>
<g font-size="2.1">
<text x="191.4" y="16.7">SUPPORT TUBE</text>
<text x="99.4" y="21.7">L BRACKET WELDED</text>
<text x="191.4" y="21.9">GRILL&amp; POST</text>
<text x="191.5" y="19.3">WELDED BETWEEN</text>
<text x="111.2" y="24.2">TO GRILL</text>
<text x="241.5" y="24.4">SIDE PLATE FOR FIXING</text>
<text x="241.5" y="27">OF GRILL</text>
<text x="81.9" y="50.6">SIDE PLATE</text>
<text x="75.4" y="61.9">L BRACKET</text>
<text x="25.1" y="77.6">MS POST</text>
<text x="93.3" y="75.9">EXISTING CONCRETE</text>
<text x="93.4" y="78.5">WALL</text>
<text x="130.5" y="83.7">FOR GRILL FIXING</text>
<text x="130.5" y="81.1">L BRACKET</text>
<text x="29.7" y="103.4">2650,00</text>
<text x="51.3" y="139.7">50mm GAP</text>
<text x="76.2" y="144.6">100x100x3.2mm SQ. TUBE</text>
<text x="99.7" y="154.1">100x25x3.2mm TUBE</text>
<text x="91.9" y="166">2300,00</text>
<text x="66.8" y="190.7">2480,00</text>
</g>
<g font-size="1.9">
<text x="213.1" y="185.4">SIGN</text>
<text x="226.4" y="185.4">DATE</text>
<text x="265.7" y="185.7">Website:- www.nihva.com</text>
<text x="268.8" y="183.8">Email:- info@nihva.com</text>
<text x="271" y="181.9">Tel : 020 66304033</text>
<text x="209.5" y="188.4">OMKAR</text>
<text x="209.6" y="191.8">ANIL</text>
<text x="225.3" y="187.9">23/08/16</text>
<text x="225.3" y="191.3">23/08/16</text>
<text x="209.5" y="195.2">01</text>
</g>
<g font-size="1.7">
<text x="197.4" y="191.3">CHECK</text>
<text x="197.5" y="188.3">DRAWN</text>
<text x="197.5" y="195.1">REV.</text>
<text x="197.5" y="198.4">APPROVAL</text>
<text x="197.6" y="201.1">If any queries contact : projects@nihva.com</text>
</g>
<g font-size="1.6">
<text x="198.7" y="176.6">TITLE</text>
<text x="205.8" y="205">ALL DIMENSION ARE IN mm</text>
</g>
</svg>
